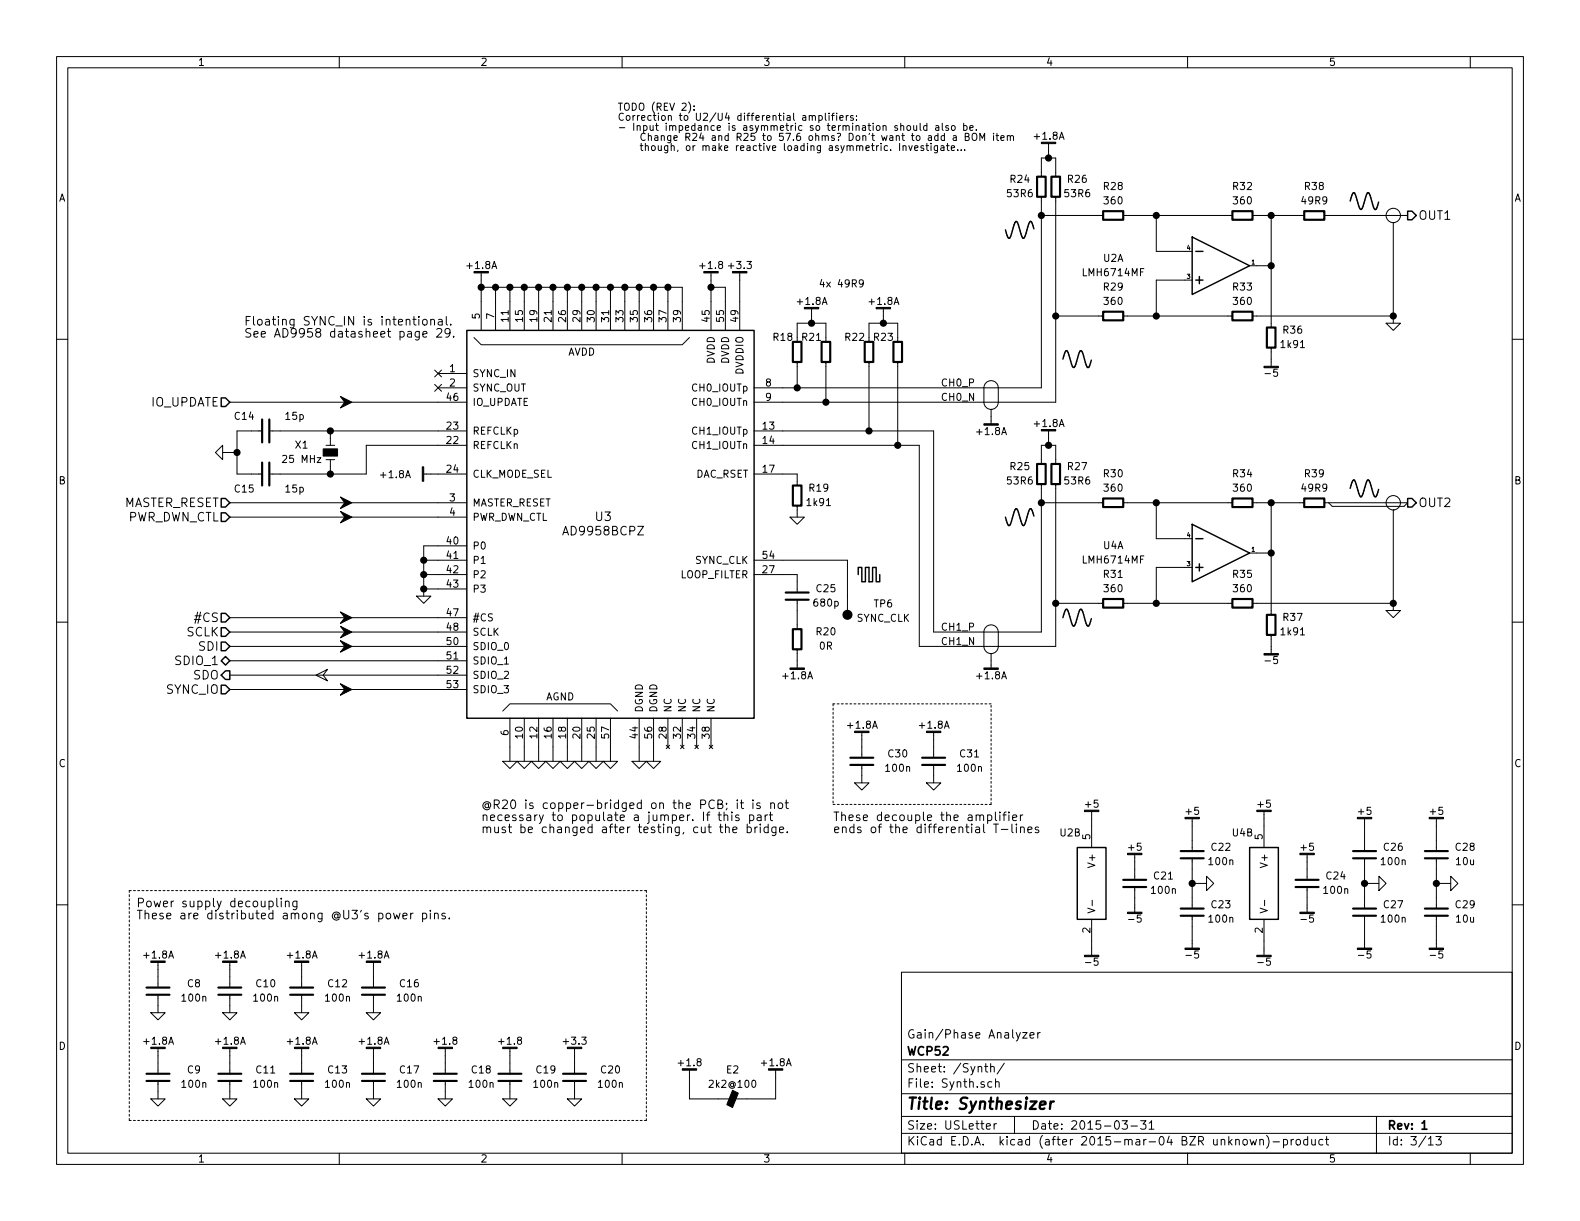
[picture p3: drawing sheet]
<svg xmlns="http://www.w3.org/2000/svg" width="279mm" height="216mm" viewBox="0 0 279 216" stroke-linecap="round" stroke-linejoin="round" font-family="sans-serif">
<g fill="none" stroke="#000" stroke-width=".18">
<path d="M10 10h259.4v195.9h-259.4zM12 12h255.4v191.9h-255.4zM60 10v2M110 10v2M121.8 18a1.51 1.51 0 0 1 0 2M122.7 19.4v.1M122.7 18.7v.1M160 10v2M210 10v2M260 10v2M143.1 20.5l.2-.1 .3 .1v.8M143.1 20.4v.9"/>
<path d="M143.6 20.6l.2-.2 .3 .1 .1 .8M144.8 20.5l.4-.1 .2 .3-.1 .5h-.5M144.8 20.4v1.3M145.9 20v1.1l.2 .2M146.6 20v.1M146.6 20.4v.9M147 20.4h.5M147.5 20l-.3 .2v1.1M148 20v.1M148 20.4v.9M148.5 20.9l.6-.2-.1-.2-.3-.1-.2 .2 .1 .6h.4M149.7 20.4v.9"/>
<path d="M150 20.4l-.3 .3M150.9 20.5l-.3-.1-.2 .2v.2l.5 .1v.3h-.5M151.5 21.2v.1M151.5 20.5v.1M159.1 25.3v1.3M159.3 22.3l.2-.1 .3 .1v.8M159.3 21.8v1.3M159.7 25.9l.2-.1h.3v.8M159.7 25.8v.8M160.4 22.3l.4-.1 .2 .3v.3l-.2 .3-.4-.2zM160.7 25.8l.3 .8 .3-.8M161.6 22.2v.8l.3 .1 .2-.2"/>
<path d="M161.7 26.2l.6-.1v-.3h-.4l-.2 .1 .1 .6h.5M162.1 22.2v.9M162.7 21.8v1.1l.2 .2M163.3 25.8h-.3l-.2 .1 .1 .2 .4 .1v.3h-.5M163.9 22.3l-.3-.1-.3 .3 .1 .5h.5M163.9 25.3v1.1l.3 .2M163.9 21.8v1.3M164.2 24.1h.5v.7M164.6 25.3v.2M164.6 25.8v.8M164.7 24.3l-.5 .1-.1 .1 .2 .3h.4M165.5 22.3h.5v.8"/>
<path d="M165.8 25.8l-.1 1.1-.4 .1M165.8 25.8h-.4l-.2 .2 .1 .5h.5M165.9 24.1l-.4-.1-.2 .2 .1 .6h.5M165.9 23.6v1.2M166 22.5l-.5 .1-.1 .2 .2 .3 .4-.1M166.4 25.8h.5v.8M166.6 21.8v1.1l.2 .2M166.9 26.1l-.5 .1-.1 .1 .2 .3 .4-.1M167 24.1l-.4-.1-.2 .2 .1 .6h.5M167 23.6v1.2M167.4 25.8h.4M167.5 25.3v1.1l.3 .2"/>
<path d="M167.7 22.3l-.3-.1-.2 .2 .1 .2 .4 .1v.3h-.5M168.2 26.2l.6-.1v-.3h-.4l-.2 .1 .1 .6h.5M168.3 22.3l.4-.1 .2 .3v.3l-.2 .3-.4-.2zM168.6 24.1h.5v.7M169.1 24.3l-.5 .1-.1 .1 .2 .3h.4M169.4 26.5v.1M170 26.5v.1M170.4 22.3l.4-.1 .2 .3-.1 .5h-.5M170.4 21.8v1.3M170.6 26.5v.1M170.7 24.2l.6-.1v-.4l-.6-.1v1.2h.5l.1-.1 .1-.3-.3-.2M171.5 22.6l.6-.1-.1-.2-.3-.1-.2 .2 .1 .6h.4"/>
<path d="M172.1 23.6h.5a.83 .83 0 0 1-.2 1.2 .44 .44 0 0 1-.5-.4l.1-.7zM172.6 22.9v.2M173.3 24.8v-1.2l.4 .9 .4-.9v1.2M175.7 23.6v.1M175.7 24v.8M176.1 24h.5M176.3 23.6v1l.3 .2M177 24.4l.6-.1-.1-.2-.3-.1-.2 .2v.6h.5M178.1 24.1l.2-.1 .3 .1 .1 .7M178.1 24v.8M178.7 24.2l.1-.2 .3 .1 .1 .7M184.1 34.8v33.8h-50.8"/>
<path d="M184.1 31.2v-3.3h2.6v3.3M184.1 38.1h11M185.4 25.4v2.5M186.7 34.8v36.3h-53.4M198.6 38.1h19.3M204.5 38.1v6.4h6.3M221.5 38.1h9.1M224.8 38.1v19.8M234.2 38.1h14.7M246.4 39.4h.1M246.4 39.4v17.8M10 60h2"/>
<path d="M74.1 56v.1M74.1 56.5v1M74.8 59.1l.7-.1-.1-.3-.4-.1-.2 .2 .1 .7h.5M74.8 56.6l.2-.1 .5 .1v.6l-.1 .2-.4 .1-.2-.2zM76.2 56.6l.1-.1a.36 .36 0 0 1 .5 .2v.8M76.2 56.5v1M77.2 58.2l.3-.1h.3l.3 .1v.3v.3l-.9 .8h.9M77.5 56.5h.6l.1 1M78.2 56.8l-.5 .1a.3 .3 0 0 0-.2 .3 .3 .3 0 0 0 .2 .3l.5-.1M78.9 56v1.3l.2 .2M79.6 58.8l-.3 .2h-.5l-.1-.2 .1-.6a.48 .48 0 0 1 .7 0 1 1 0 0 1-.4 1.4h-.3M79.7 57.3v.2"/>
<path d="M80.2 59.5v.1M83.8 59.7l1.3 1.3h35.5l1.3-1.3M85.1 48.3v10.1M85.1 50.8h35.5v7.6M87.6 50.8v7.6M90.2 50.8v7.6M92.7 50.8v7.6M95.2 50.8v7.6M97.8 50.8v7.6M100.3 50.8v7.6M102.9 50.8v7.6M105.4 50.8v7.6"/>
<path d="M107.9 50.8v7.6M110.5 50.8v7.6M113 50.8v7.6M115.6 50.8v7.6M118.1 50.8v7.6M125.7 48.3v10.1M125.7 50.8h2.6v7.6M130.8 48.3v10.1M143.5 54.6v2.6M152.7 50l-.3 .3h-.2l-.3-.3 .1-.5h.4l.3 .2a.84 .84 0 0 1-.4 1h-.3M156.2 54.6v2.6M186.7 55.9h8.4"/>
<path d="M198.6 55.9h19.3M210.8 49.5h-6.3v6.4M221 47h3.8M221.5 55.9h24.9M245.1 57.2h2.5l-1.2 1.2zM267.4 60h2M40.6 71.1h41.9M46.4 76.2h-4.5v7.6h4.5M47.6 76.2h34.9M57.7 78.7h1.5M58.4 76.2v2.5M76.9 65.4l1.2 1.2"/>
<path d="M76.9 68l1.2 1.2M77.5 66h5M77.5 68.6h5M78.1 65.4l-1.2 1.2M78.1 68l-1.2 1.2M82.5 78.7h-17.7v5.1h-17.2M133.3 78.7h29.3v35.6h24.1v-28.7M133.3 76.2h31.8v35.6h19v-26.2M141 60.5v-3.3h5v3.3M141 64v4.6M146 64v7.1M153.7 60.5v-3.3h5v3.3"/>
<path d="M153.7 64v12.2M158.7 64v14.7M174.2 67.8a1.28 1.28 0 0 1 1.4-.4 1.28 1.28 0 0 1 .9 1.2v2.5a1.27 1.27 0 0 1-1.2 1.3 1.27 1.27 0 0 1-1.3-1.3v-2.6zM175.3 72.4h.1M175.3 72.4v2.5M185.4 76.2v2.5M224.8 61.5v3.3M38.1 80l1.3-1.3v2.6zM39.4 80h2.5M40.6 88.9h41.9M40.6 91.4h41.9M57.7 81.3h1.5"/>
<path d="M58.4 81.3v2.5M74.9 99.1h7.6M74.9 83.8h7.6M82.5 96.5h-7.6v8.9M133.3 99.1h16.6v8.9M133.3 83.8h7.7v2.1M139.7 91.4h2.5l-1.2 1.3zM141 89.4v2M184.1 88.9h11M184.1 82v-3.3h2.6v3.3M198.6 88.9h19.3M204.5 88.9v6.4h6.3"/>
<path d="M221 97.8h3.8M221.5 88.9h9.1M224.8 88.9v19.8M234.2 88.9h14.7l-.6 .6h-12.7l-.7-.6M246.4 90.2h.1M246.4 90.2v17.8M10 110h2M40.6 114.3h41.9M40.6 116.8h41.9M40.6 119.4h41.9M40.6 109.2h41.9M40.6 111.8h41.9"/>
<path d="M55.9 119.4l2-1-.8 1 .8 1zM73.7 105.4h2.5l-1.3 1.3zM74.9 101.6h7.6M74.9 104.1h7.6M133.3 101.6h7.7v3.2M141 106v5.3M141 114.8v3.3M174.2 111a1.28 1.28 0 0 1 1.4-.4 1.28 1.28 0 0 1 .9 1.2v2.5a1.27 1.27 0 0 1-1.2 1.3 1.27 1.27 0 0 1-1.3-1.3v-2.6zM175.3 115.6h.1M175.3 115.6v2.5M186.7 106.7h8.4M198.6 106.7h19.3"/>
<path d="M210.8 100.3h-6.3v6.4M221.5 106.7h24.9M224.8 112.3v3.3M245.1 108h2.5l-1.2 1.2zM267.4 110h2M40.6 121.9h41.9M88.9 125.7l1.3-1.2h17.7l1.3 1.2M88.9 134.6h2.5l-1.2 1.3zM90.2 127v7.6M91.4 134.6h2.6l-1.3 1.3zM92.7 127v7.6M94 134.6h2.5l-1.3 1.3z"/>
<path d="M95.2 127v7.6M96.5 134.6h2.6l-1.3 1.3zM97.8 127v7.6M99.1 134.6h2.5l-1.3 1.3zM100.3 127v7.6M101.6 134.6h2.5l-1.2 1.3zM102.9 127v7.6M104.1 134.6h2.6l-1.3 1.3zM105.4 127v7.6M106.7 134.6h2.5l-1.3 1.3zM107.9 127v7.6M111.8 134.6h2.5l-1.3 1.3z"/>
<path d="M113 127v7.6M114.3 134.6h2.5l-1.2 1.3zM115.6 127v7.6M117.8 131.8l.6 .6M118.1 127v5.1M118.4 131.8l-.6 .6M120.3 131.8l.7 .6M120.6 127v5.1M121 131.8l-.7 .6M122.9 131.8l.6 .6M123.2 127v5.1M123.5 131.8l-.6 .6"/>
<path d="M125.4 131.8l.6 .6M125.7 127v5.1M126 131.8l-.6 .6M151.1 138.4h2.6l-1.3 1.3zM152.4 129.5v4.5M152.4 135.3v3.1M163.8 138.4h2.6l-1.3 1.3zM165.1 129.5v4.5M165.1 135.3v3.1M10 160h2M48.9 158.8v1.3l.3 .3M49.7 158.8v.2"/>
<path d="M49.7 159.3v1.1M50.5 159.5v-.1a.36 .36 0 0 1 .6 .2v.8M50.5 159.3v1.1M52.5 159.3v1.3l-.3 .3-.4-.1M52.5 159.4a.48 .48 0 0 0-.7 .1v.7a.48 .48 0 0 0 .7 .1M127.2 143.6v1.3l.4 .2M128 144.2h.1a.36 .36 0 0 1 .6 .1v.8M128 143.6v1.5M128.3 146.4l.1-.1a.36 .36 0 0 1 .6 .2v.7M128.3 145.7v1.5M128.5 142v.2M128.5 142.9l-.1 .3"/>
<path d="M129.4 143.6v.1M129.4 144.1v1M129.6 146.7l.7-.1v-.3l-.5-.1-.2 .3 .1 .7h.6M130.4 141.5v.1M130.4 142v1M130.7 144.2l-.4-.1-.2 .2v.2l.6 .2v.3h-.6M130.9 142h.6M131.1 141.5v1.3l.4 .2M132.1 146.3a.48 .48 0 0 1 .7 .1v.7a.48 .48 0 0 1-.7 .1M132.1 145.7v1.5M132.6 144.2a.48 .48 0 0 1 .6 0v.8a.48 .48 0 0 1-.6 0M132.6 144.1v1.5"/>
<path d="M133.1 141.5v.1M133.1 142v1M133.5 146.2v1M133.9 144.2h.6l.1 .9M133.9 146.2l-.2 .1-.2 .2M134.4 142h-.4l-.2 .2 .1 .2 .5 .1v.4h-.6M134.4 145.7v.2M134.4 146.2v1M134.6 144.4l-.5 .1a.3 .3 0 0 0-.2 .3 .3 .3 0 0 0 .2 .3l.5-.1M135.3 144.1v1M135.7 144.1l-.2 .1-.2 .2M135.8 146.3a.48 .48 0 0 0-.6 .1v.7a.48 .48 0 0 0 .6 .1"/>
<path d="M135.8 145.7v1.5M136 144.1h.6M136.2 143.6v1.3l.4 .2M136.3 142.1l.1-.1a.36 .36 0 0 1 .6 .2v.8M136.3 142v1M137.2 146.2v1.3l-.3 .3-.3-.1M137.2 146.3a.48 .48 0 0 0-.6 .1v.7a.48 .48 0 0 0 .6 .1M137.7 142.1l.2-.1 .4 .1 .1 .6-.1 .2-.4 .1-.2-.2zM137.8 146.7l.8-.1-.1-.3-.4-.1-.3 .3 .1 .7h.6M138.8 142h.6M139 141.5v1.3l.4 .2M139.2 147.1v.1"/>
<path d="M174.7 144.2a.48 .48 0 0 1 .6 0v.8a.48 .48 0 0 1-.6 0M175.7 145.7h.9M176 143.6v1.3l.3 .2M176.1 145.7v1.5M176.8 143.6v.1M176.8 144.1v1M177.1 146.7h1.1M177.3 144.1h.6M177.9 143.6l-.3 .1-.1 .1v1.3M178.4 143.6v.1M178.4 144.1v1M178.9 145.7v1.3l.3 .2"/>
<path d="M179.1 144.6l.7-.2-.1-.2-.4-.1-.2 .2v.7h.6M179.7 145.7v.2M179.7 146.2v1M180.4 144.1v1M180.5 146.4v-.1a.36 .36 0 0 1 .6 .2v.7M180.5 146.2v1M180.9 144.1l-.3 .1-.2 .2M181.8 146.7l.7-.1-.1-.3-.4-.1-.2 .3v.7h.6M183.6 146.3l-.3-.1-.2 .3v.2l.5 .1v.4h-.5M193 143.5v6.4M193.1 159.2v.9M200.7 151.1v4.5"/>
<path d="M200.7 156.8v4.5M210.8 144.8v5.7M210.8 151.8v8.9M210.8 156.2h2.6M213.4 154.9l1.2 1.3-1.2 1.3zM223.5 143.5v6.4M223.6 159.2v.9M231.1 151.1v4.5M231.1 156.8v4.5M241.3 156.2h2.5M241.3 144.8v5.7M241.3 151.8v8.9"/>
<path d="M243.8 154.9l1.3 1.3-1.3 1.3zM254 156.2h2.5M254 144.8v5.7M254 151.8v8.9M256.5 154.9l1.3 1.3-1.3 1.3zM267.4 160h2M26.7 179.1h2.5l-1.3 1.2zM27.9 170.2v4.4M27.9 175.9v3.2M39.4 179.1h2.5l-1.3 1.2zM40.6 170.2v4.4M40.6 175.9v3.2"/>
<path d="M52.1 179.1h2.5l-1.3 1.2zM53.3 170.2v4.4M53.3 175.9v3.2M64.8 179.1h2.5l-1.3 1.2zM66 170.2v4.4M66 175.9v3.2M69.6 161.5l.3 1 .3-.7 .3 .7 .2-1M71.2 162l.8-.2-.1-.3h-.4l-.3 .2 .1 .7h.6M72.6 161.5v1M73.1 161.5h-.3l-.2 .3M74.7 161.5a.48 .48 0 0 1 .7 .1v.7a.48 .48 0 0 1-.7 .1M74.7 161.5v1.5"/>
<path d="M76.1 161v.1M76.1 161.5v1M76.8 161.6l.1-.1a.36 .36 0 0 1 .6 .2v.8M76.8 161.5v1M78.7 161.5h-.3l-.3 .2 .1 .2 .5 .2v.3h-.6M79.5 162.3v.2M159.4 171.9h108v32h-108zM192.4 160.6l1.2 .4-1.2 .4M193 162.6v6.3M210.8 161.9v5.7M222.8 160.6l1.3 .4-1.3 .4M223.5 162.6v6.3"/>
<path d="M241.3 161.9v5.7M254 161.9v5.7M26.7 194.3h2.5l-1.3 1.3zM27.9 185.4v4.5M27.9 191.1v3.2M39.4 194.3h2.5l-1.3 1.3zM40.6 185.4v4.5M40.6 191.1v3.2M52.1 194.3h2.5l-1.3 1.3zM53.3 185.4v4.5M53.3 191.1v3.2M64.8 194.3h2.5l-1.3 1.3z"/>
<path d="M66 185.4v4.5M66 191.1v3.2M77.5 194.3h2.5l-1.3 1.3zM78.7 185.4v4.5M78.7 191.1v3.2M88.9 194.3h2.5l-1.2 1.3zM90.2 185.4v4.5M90.2 191.1v3.2M100.3 194.3h2.6l-1.3 1.3zM101.6 185.4v4.5M101.6 191.1v3.2M121.9 189.2v5.1h15.3v-5.1"/>
<path d="M159.4 197.4h108M159.4 193.4h108M159.4 187.4h108M174.1 188.6h.6M174.3 188.1v1.3l.4 .2M174.4 199.2l.7-.2v-.2l-.4-.1-.3 .2 .1 .7h.6M175.2 188.7l.2-.1h.4v1M175.2 188.1v1.5M175.4 191.3h-.4l-.3 .2 .1 .6 .2 .2 .4-.1M175.8 198.7v1M176 191.4l.3-.1h.3l.1 1M176 190.8v1.5"/>
<path d="M176.2 198.7l-.4 .3M177.6 188l-1.3 1.9M179.4 197.4v3M180.8 182.6h.8l-.8 1h.8M182.1 183.1l.8-.2-.1-.2-.4-.1-.3 .2 .1 .7h.6M183.5 182.6v1M183.9 182.6l-.4 .3M198.4 198.2h1l-.5 .6 .4 .1v.6l-.2 .2-.7-.2M200 199.1h1.1M201.7 198.2h.9l-.5 .6 .5 .1v.6l-.2 .2-.7-.2M203.2 198.6l.4-.4v1.5M203.2 199.7h.9"/>
<path d="M243.4 197.4v6.5M60 203.9v2M110 203.9v2M159.4 200.4h108M160 203.9v2M210 203.9v2M219.9 201.6l.2-.1 .4 .1 .1 .6-.2 .2-.3 .1-.2-.2zM221.1 201.5l.3 1 .2-.7 .3 .7 .3-1M222.8 201.6l.2-.1h.4v1M222.8 201.5v1M224 200.8a1.71 1.71 0 0 1 0 2.2M225.1 201.9h1.2"/>
<path d="M227 201.5h.4l.3 .3-.1 .6h-.6M227 201.5v1.5M228.3 201.5v1M228.8 201.5l-.5 .3M229.3 201.6l.2-.1 .4 .1 .1 .6-.2 .2-.3 .1-.2-.2zM231.2 201.5h-.4l-.3 .3 .1 .5 .2 .2 .4-.1M231.2 201v1.5M232 201.5v.9l.4 .1 .2-.2M232.6 201.5v1M233.9 201.5h-.4l-.3 .3 .1 .5 .2 .2 .4-.1M234.4 201.5h.5M234.6 201v1.3l.3 .2"/>
<path d="M252.6 202.5h.8M253.9 201h1l-.5 .5 .4 .2v.6l-.2 .2-.7-.2M260 203.9v2"/>
<circle cx="246.4" cy="38.1" r="1.27"/>
<circle cx="246.4" cy="88.9" r="1.27"/>
</g>
<path d="M251.5 199.7h.8" fill="none" stroke="#000" stroke-width=".3"/>
<path d="M183.9 195.4l1-.2-.1-.4h-.5l-.4 .2v1l.2 .1 .6-.1M185.8 194.8l-.2 1.3M186.4 194.8a.54 .54 0 0 0-.6 .3" fill="none" stroke="#000" stroke-width=".41"/>
<g fill="none" stroke="#000" stroke-width=".25">
<path d="M238.8 35.6l.4-1.4 .3-.1 .2 .3a7.3 7.3 0 0 0 .9 2.6h.1a7.3 7.3 0 0 0 1-2.6l.3-.3a3.6 3.6 0 0 1 .7 2l.5 1a1.68 1.68 0 0 0 .6-1.4M248.9 37.3h.8l.7 .8-.7 .8h-.8zM82.5 58.4h50.8v68.6h-50.8zM182.8 40.5a1.68 1.68 0 0 0-.6-1.4 3.6 3.6 0 0 0-.7 2.1l-.5 .9-.3-.3a7.3 7.3 0 0 0-.9-2.6l-.3 .2-.9 2.7-.3-.1-.5-1.4M210.8 41.9l10.2 5.1-10.2 5.1zM211.5 49.5h1.2M211.5 44.5h1.2M212.1 48.9v1.3M39.1 70.4h.8l.7 .7-.7 .8h-.8zM188 63.5l.4-1.4h.3l.2 .2a7.3 7.3 0 0 0 .9 2.7h.1a7.3 7.3 0 0 0 1-2.7l.3-.3a3.6 3.6 0 0 1 .7 2.1l.5 .9a1.68 1.68 0 0 0 .6-1.3M39.1 88.1h.8l.7 .8-.7 .8h-.8zM39.1 90.7h.8l.7 .7-.7 .8h-.8z"/>
<path d="M182.8 91.3a1.68 1.68 0 0 0-.6-1.4 3.6 3.6 0 0 0-.7 2.1l-.5 .9-.3-.3a7.3 7.3 0 0 0-.9-2.6h-.2a7.3 7.3 0 0 0-.9 2.6l-.1 .3-.3-.1-.5-1.4M210.8 92.7l10.2 5.1-10.2 5.1zM211.5 95.3h1.2M212.1 99.7v1.3M238.8 86.4l.4-1.4 .3-.1 .2 .3a7.3 7.3 0 0 0 .9 2.6h.1a7.3 7.3 0 0 0 1-2.6l.3-.3a3.6 3.6 0 0 1 .7 2l.5 1a1.68 1.68 0 0 0 .6-1.4M248.9 88.1h.8l.7 .8-.7 .8h-.8zM39.1 108.5h.8l.7 .7-.7 .8h-.8zM39.1 111h.8l.7 .8-.7 .7h-.8zM39.1 113.5h.8l.7 .8-.7 .8h-.8zM39.9 116.1l.7 .7-.7 .8-.8-.8zM39.9 118.6h.7v1.5h-.7l-.8-.7zM151.8 101.6v-1.3h.6v2.6h.6v-2.6h.7v2.6h.6v-2.6h.6v2.6h.7v-1.3"/>
<path d="M188 109.2l.4-1.4h.3l.2 .3a7.3 7.3 0 0 0 .9 2.6h.1a7.3 7.3 0 0 0 1-2.6l.3-.4a3.6 3.6 0 0 1 .7 2.1l.5 .9a1.68 1.68 0 0 0 .6-1.3M211.5 100.3h1.2M39.1 121.2h.8l.7 .7-.7 .8h-.8zM190.5 149.9h5.1v12.7h-5.1zM221 149.9h5.1v12.7h-5.1z"/>
</g>
<g fill="#000" stroke="#000" stroke-width=".18">
<path d="M184.1 25.1h2.6v.3h-2.6zM83.8 48h2.6v.3h-2.6zM124.5 48h2.5v.3h-2.5zM129.5 48h2.6v.3h-2.6zM142.2 54.4h2.6v.2h-2.6zM154.9 54.4h2.6v.2h-2.6zM57.1 79.4h2.6v1.2h-2.6zM60.2 70.1l2 1-2 1 .8-1zM174 74.9h2.5v.3h-2.5zM184.1 75.9h2.6v.3h-2.6zM60.2 87.9l2 1-2 1 .8-1zM60.2 90.4l2 1-2 1.1 .8-1.1z"/>
<path d="M74.7 82.6h.2v2.5h-.2zM60.2 108.2l2 1-2 1 .8-1zM60.2 110.7l2 1.1-2 1 .8-1zM60.2 113.3l2 1-2 1 .8-1zM139.7 118.1h2.5v.3h-2.5zM174 118.1h2.5v.3h-2.5zM60.2 120.9l2 1-2 1 .8-1zM151.1 129.3h2.6v.2h-2.6zM163.8 129.3h2.6v.2h-2.6zM191.8 143.3h2.5v.2h-2.5zM199.4 150.9h2.5v.2h-2.5zM209.5 144.5h2.6v.3h-2.6z"/>
<path d="M222.2 143.3h2.6v.2h-2.6zM229.9 150.9h2.5v.2h-2.5zM240 144.5h2.6v.3h-2.6zM252.7 144.5h2.6v.3h-2.6zM26.7 169.9h2.5v.3h-2.5zM39.4 169.9h2.5v.3h-2.5zM52.1 169.9h2.5v.3h-2.5zM64.8 169.9h2.5v.3h-2.5zM26.7 185.2h2.5v.2h-2.5zM39.4 185.2h2.5v.2h-2.5zM52.1 185.2h2.5v.2h-2.5zM64.8 185.2h2.5v.2h-2.5z"/>
<path d="M77.5 185.2h2.5v.2h-2.5zM88.9 185.2h2.5v.2h-2.5zM100.3 185.2h2.6v.2h-2.6zM120.6 189h2.6v.2h-2.6zM129.5 192.8l1.1 .5-1.1 2.5-1-.5zM135.9 189h2.5v.2h-2.5z"/>
</g>
<g fill="none" stroke="#000" stroke-width=".38">
<path d="M183.4 31.2h1.5v3.6h-1.5zM185.9 31.2h1.6v3.6h-1.6zM195.1 37.3h3.5v1.6h-3.5zM217.9 37.3h3.6v1.6h-3.6zM230.6 37.3h3.6v1.6h-3.6zM195.1 55.1h3.5v1.5h-3.5zM217.9 55.1h3.6v1.5h-3.6zM224 57.9h1.6v3.6h-1.6zM46.4 74.2v4M47.6 74.2v4M140.2 60.5h1.5v3.5h-1.5zM145.3 60.5h1.5v3.5h-1.5z"/>
<path d="M152.9 60.5h1.5v3.5h-1.5zM158 60.5h1.5v3.5h-1.5zM46.4 81.8v4.1M47.6 81.8v4.1M140.2 85.9h1.5v3.5h-1.5zM183.4 82h1.5v3.6h-1.5zM185.9 82h1.6v3.6h-1.6zM195.1 88.1h3.5v1.6h-3.5zM217.9 88.1h3.6v1.6h-3.6zM230.6 88.1h3.6v1.6h-3.6zM138.9 106h4.1M138.9 104.8h4.1"/>
<path d="M140.2 111.3h1.5v3.5h-1.5zM195.1 105.9h3.5v1.5h-3.5zM217.9 105.9h3.6v1.5h-3.6zM224 108.7h1.6v3.6h-1.6zM150.4 135.3h4M150.4 134h4M163.1 135.3h4M163.1 134h4M198.6 156.8h4.1M198.6 155.6h4.1M208.8 151.8h4.1M208.8 150.5h4.1"/>
<path d="M229.1 156.8h4.1M229.1 155.6h4.1M239.3 151.8h4M239.3 150.5h4M252 151.8h4M252 150.5h4M25.9 175.9h4.1M25.9 174.6h4.1M38.6 175.9h4.1M38.6 174.6h4.1M51.3 175.9h4.1M51.3 174.6h4.1"/>
<path d="M64 175.9h4.1M64 174.6h4.1M208.8 161.9h4.1M208.8 160.7h4.1M239.3 161.9h4M239.3 160.7h4M252 161.9h4M252 160.7h4M25.9 191.1h4.1M25.9 189.9h4.1M38.6 191.1h4.1M38.6 189.9h4.1"/>
<path d="M51.3 191.1h4.1M51.3 189.9h4.1M64 191.1h4.1M64 189.9h4.1M76.7 191.1h4.1M76.7 189.9h4.1M88.1 191.1h4.1M88.1 189.9h4.1M99.6 191.1h4M99.6 189.9h4"/>
</g>
<g fill="#000" stroke="#000" stroke-width=".25">
<circle cx="184.2" cy="38.1" r=".51"/>
<circle cx="185.4" cy="27.9" r=".51"/>
<circle cx="204.5" cy="38.1" r=".51"/>
<circle cx="224.8" cy="38.1" r=".51"/>
<circle cx="85.1" cy="50.8" r=".51"/>
<circle cx="87.6" cy="50.8" r=".51"/>
<circle cx="90.2" cy="50.8" r=".51"/>
<circle cx="92.7" cy="50.8" r=".51"/>
<circle cx="95.3" cy="50.8" r=".51"/>
<circle cx="97.8" cy="50.8" r=".51"/>
<circle cx="100.3" cy="50.8" r=".51"/>
<circle cx="102.9" cy="50.8" r=".51"/>
<circle cx="105.4" cy="50.8" r=".51"/>
<circle cx="108" cy="50.8" r=".51"/>
<circle cx="110.5" cy="50.8" r=".51"/>
<circle cx="113" cy="50.8" r=".51"/>
<circle cx="115.6" cy="50.8" r=".51"/>
<circle cx="118.1" cy="50.8" r=".51"/>
<circle cx="125.7" cy="50.8" r=".51"/>
<circle cx="143.5" cy="57.2" r=".51"/>
<circle cx="156.2" cy="57.2" r=".51"/>
<circle cx="186.7" cy="55.9" r=".51"/>
<circle cx="204.5" cy="55.9" r=".51"/>
<circle cx="224.8" cy="47" r=".51"/>
<circle cx="246.4" cy="55.9" r=".51"/>
<circle cx="58.4" cy="76.2" r=".51"/>
<circle cx="141" cy="68.6" r=".51"/>
<circle cx="146.1" cy="71.1" r=".51"/>
<circle cx="153.7" cy="76.2" r=".51"/>
<circle cx="158.8" cy="78.7" r=".51"/>
<circle cx="185.4" cy="78.7" r=".51"/>
<circle cx="41.9" cy="80" r=".51"/>
<circle cx="58.4" cy="83.8" r=".51"/>
<circle cx="74.9" cy="99.1" r=".51"/>
<circle cx="184.2" cy="88.9" r=".51"/>
<circle cx="204.5" cy="88.9" r=".51"/>
<circle cx="224.8" cy="88.9" r=".51"/>
<circle cx="224.8" cy="97.8" r=".51"/>
<circle cx="74.9" cy="101.6" r=".51"/>
<circle cx="74.9" cy="104.1" r=".51"/>
<circle cx="149.9" cy="108.7" r=".76"/>
<circle cx="186.7" cy="106.7" r=".51"/>
<circle cx="204.5" cy="106.7" r=".51"/>
<circle cx="246.4" cy="106.7" r=".51"/>
<circle cx="210.8" cy="156.2" r=".51"/>
<circle cx="241.3" cy="156.2" r=".51"/>
<circle cx="254" cy="156.2" r=".51"/>
</g>
<path d="M147.3 124.5v17.7M175.3 124.5h-28M22.9 157.5h91.4M114.3 157.5v40.6M147.3 142.2h28M175.3 142.2v-17.7M22.9 198.1v-40.6M114.3 198.1h-91.4" fill="none" stroke="#000" stroke-width=".18" stroke-dasharray=".3 .4"/>
<text font-size="2.8" x="160.4" y="196.2">Title: Synthesizer</text>
<g font-size="2.1">
<text x="250.9" y="38.9">OUT1</text>
<text x="43.2" y="57.6">Floating SYNC_IN is intentional.</text>
<text x="43.2" y="59.7">See AD9958 datasheet page 29.</text>
<text x="26.6" y="71.9">IO_UPDATE</text>
<text x="21.5" y="89.7">MASTER_RESET</text>
<text x="250.9" y="89.7">OUT2</text>
<text x="22.2" y="92.2">PWR_DWN_CTL</text>
<text x="99.9" y="94.7">AD9958BCPZ</text>
<text x="105.3" y="92.1">U3</text>
<text x="32.9" y="112.5">SCLK</text>
<text x="34.6" y="110">#CS</text>
<text x="31.2" y="117.6">SDIO_1</text>
<text x="35.2" y="115.1">SDI</text>
<text x="29.4" y="122.7">SYNC_IO</text>
<text x="34.1" y="120.1">SDO</text>
<text x="85.1" y="143.1">@R20 is copper-bridged on the PCB; it is not</text>
<text x="85.1" y="145.2">necessary to populate a jumper. If this part</text>
<text x="85.1" y="147.3">must be changed after testing, cut the bridge.</text>
<text x="147.3" y="145.2">These decouple the amplifier</text>
<text x="147.3" y="147.3">ends of the differential T-lines</text>
<text x="24.1" y="160.4">Power supply decoupling</text>
<text x="24.1" y="162.6">These are distributed among @U3's power pins.</text>
<text x="160.4" y="183.6">Gain/Phase Analyzer</text>
<text x="160.4" y="189.6">Sheet: /Synth/</text>
<text x="160.4" y="186.6">WCP52</text>
<text x="160.4" y="192.3">File: Synth.sch</text>
<text x="160.4" y="202.5">KiCad E.D.A. kicad (after 2015-mar-04 BZR unknown)-product</text>
<text x="160.4" y="199.7">Size: USLetter</text>
<text x="182.4" y="199.7">Date: 2015-03-31</text>
<text x="245.4" y="199.7">Rev: 1</text>
<text x="245.4" y="202.5">Id: 3/13</text>
</g>
<g font-size="1.8">
<text x="35" y="11.6">1</text>
<text x="85" y="11.6">2</text>
<text x="135" y="11.6">3</text>
<text x="185" y="11.6">4</text>
<text x="235" y="11.6">5</text>
<text x="109.2" y="19.6">TODO (REV 2):</text>
<text x="109.2" y="21.3">Correction to U2/U4 differential amplifiers:</text>
<text x="109.2" y="23.1">- Input impedance is asymmetric so termination should also be.</text>
<text x="111.2" y="24.9">Change R24 and R25 to 57.6 ohms? Don't want to add a BOM item</text>
<text x="111.2" y="26.7">though, or make reactive loading asymmetric. Investigate...</text>
<text x="183" y="24.7">+1.8A</text>
<text x="10.4" y="35.6">A</text>
<text x="178.2" y="34.8">53R6</text>
<text x="178.7" y="32.3">R24</text>
<text x="188.4" y="34.8">53R6</text>
<text x="188.9" y="32.3">R26</text>
<text x="195.2" y="33.6">R28</text>
<text x="218.1" y="33.6">R32</text>
<text x="230.8" y="33.6">R38</text>
<text x="267.8" y="35.6">A</text>
<text x="195.4" y="36.1">360</text>
<text x="218.2" y="36.1">360</text>
<text x="230.3" y="36.1">49R9</text>
<text x="82.7" y="47.5">+1.8A</text>
<text x="124" y="47.5">+1.8</text>
<text x="129.1" y="47.5">+3.3</text>
<text x="195.1" y="46.3">U2A</text>
<text x="141.1" y="53.9">+1.8A</text>
<text x="144.8" y="50.8">4x 49R9</text>
<text x="153.8" y="53.9">+1.8A</text>
<text x="191.7" y="48.8">LMH6714MF</text>
<text x="195.2" y="51.4">R29</text>
<text x="195.4" y="53.9">360</text>
<text x="218.1" y="51.4">R33</text>
<text x="218.2" y="53.9">360</text>
<text x="84.8" y="56.4" transform="rotate(-90 84.8 56.4)">5</text>
<text x="87.4" y="56.4" transform="rotate(-90 87.4 56.4)">7</text>
<text x="89.9" y="56.8" transform="rotate(-90 89.9 56.8)">11</text>
<text x="92.5" y="56.8" transform="rotate(-90 92.5 56.8)">15</text>
<text x="95" y="56.8" transform="rotate(-90 95 56.8)">19</text>
<text x="97.5" y="56.8" transform="rotate(-90 97.5 56.8)">21</text>
<text x="100.1" y="56.8" transform="rotate(-90 100.1 56.8)">26</text>
<text x="102.6" y="56.8" transform="rotate(-90 102.6 56.8)">29</text>
<text x="105.2" y="56.8" transform="rotate(-90 105.2 56.8)">30</text>
<text x="107.7" y="56.8" transform="rotate(-90 107.7 56.8)">31</text>
<text x="110.2" y="56.8" transform="rotate(-90 110.2 56.8)">33</text>
<text x="112.8" y="56.8" transform="rotate(-90 112.8 56.8)">35</text>
<text x="115.3" y="56.8" transform="rotate(-90 115.3 56.8)">36</text>
<text x="117.9" y="56.8" transform="rotate(-90 117.9 56.8)">37</text>
<text x="120.4" y="56.8" transform="rotate(-90 120.4 56.8)">39</text>
<text x="125.5" y="56.8" transform="rotate(-90 125.5 56.8)">45</text>
<text x="128" y="56.8" transform="rotate(-90 128 56.8)">55</text>
<text x="130.6" y="56.8" transform="rotate(-90 130.6 56.8)">49</text>
<text x="227" y="59">R36</text>
<text x="79.5" y="65.8">1</text>
<text x="100.4" y="62.9">AVDD</text>
<text x="126.4" y="64.4" transform="rotate(-90 126.4 64.4)">DVDD</text>
<text x="128.9" y="64.4" transform="rotate(-90 128.9 64.4)">DVDD</text>
<text x="136.8" y="60.2">R18</text>
<text x="141.9" y="60.2">R21</text>
<text x="149.5" y="60.2">R22</text>
<text x="154.6" y="60.2">R23</text>
<text x="226.6" y="61.5">1k91</text>
<text x="79" y="70.9">46</text>
<text x="79.5" y="68.3">2</text>
<text x="83.6" y="66.7">SYNC_IN</text>
<text x="83.6" y="69.2">SYNC_OUT</text>
<text x="83.6" y="71.8">IO_UPDATE</text>
<text x="122.5" y="69.2">CH0_IOUTp</text>
<text x="122.5" y="71.8">CH0_IOUTn</text>
<text x="131.4" y="66.3" transform="rotate(-90 131.4 66.3)">DVDDIO</text>
<text x="135.4" y="68.3">8</text>
<text x="135.4" y="70.9">9</text>
<text x="166.4" y="68.3">CH0_P</text>
<text x="166.4" y="70.9">CH0_N</text>
<text x="224" y="66.6">-5</text>
<text x="41.6" y="74.2">C14</text>
<text x="50.5" y="74.2">15p</text>
<text x="79" y="75.9">23</text>
<text x="83.6" y="76.8">REFCLKp</text>
<text x="122.5" y="76.8">CH1_IOUTp</text>
<text x="134.9" y="75.9">13</text>
<text x="172.8" y="76.9">+1.8A</text>
<text x="183" y="75.5">+1.8A</text>
<text x="50.3" y="81.8">25 MHz</text>
<text x="52.3" y="79.3">X1</text>
<text x="79" y="78.5">22</text>
<text x="79" y="83.6">24</text>
<text x="83.6" y="79.4">REFCLKn</text>
<text x="122.5" y="79.4">CH1_IOUTn</text>
<text x="134.9" y="78.5">14</text>
<text x="134.9" y="83.6">17</text>
<text x="178.7" y="83.1">R25</text>
<text x="188.9" y="83.1">R27</text>
<text x="10.4" y="85.6">B</text>
<text x="41.6" y="87.1">C15</text>
<text x="50.5" y="87.1">15p</text>
<text x="67.4" y="84.5">+1.8A</text>
<text x="79.5" y="88.6">3</text>
<text x="83.6" y="89.5">MASTER_RESET</text>
<text x="83.6" y="84.5">CLK_MODE_SEL</text>
<text x="122.8" y="84.5">DAC_RSET</text>
<text x="142.8" y="89.5">1k91</text>
<text x="143.2" y="86.9">R19</text>
<text x="178.2" y="85.6">53R6</text>
<text x="188.4" y="85.6">53R6</text>
<text x="195.2" y="84.4">R30</text>
<text x="195.4" y="86.9">360</text>
<text x="218.1" y="84.4">R34</text>
<text x="218.2" y="86.9">360</text>
<text x="230.3" y="86.9">49R9</text>
<text x="230.8" y="84.4">R39</text>
<text x="267.8" y="85.6">B</text>
<text x="79.5" y="91.2">4</text>
<text x="83.6" y="92.1">PWR_DWN_CTL</text>
<text x="79" y="96.3">40</text>
<text x="79" y="98.8">41</text>
<text x="79" y="101.3">42</text>
<text x="83.6" y="97.2">P0</text>
<text x="83.6" y="99.7">P1</text>
<text x="122.8" y="99.7">SYNC_CLK</text>
<text x="134.9" y="98.8">54</text>
<text x="134.9" y="101.3">27</text>
<text x="191.7" y="99.6">LMH6714MF</text>
<text x="195.1" y="97.1">U4A</text>
<text x="79" y="103.9">43</text>
<text x="83.6" y="102.2">P2</text>
<text x="83.6" y="104.8">P3</text>
<text x="120.1" y="102.2">LOOP_FILTER</text>
<text x="144" y="107.2">680p</text>
<text x="144.4" y="104.7">C25</text>
<text x="154.6" y="107.4">TP6</text>
<text x="195.2" y="102.2">R31</text>
<text x="195.4" y="104.7">360</text>
<text x="218.1" y="102.2">R35</text>
<text x="218.2" y="104.7">360</text>
<text x="79" y="109">47</text>
<text x="79" y="111.5">48</text>
<text x="83.6" y="109.9">#CS</text>
<text x="83.6" y="112.4">SCLK</text>
<text x="144.4" y="112.3">R20</text>
<text x="151.4" y="109.9">SYNC_CLK</text>
<text x="166.4" y="111.5">CH1_P</text>
<text x="226.6" y="112.3">1k91</text>
<text x="227" y="109.8">R37</text>
<text x="79" y="114">50</text>
<text x="79" y="116.6">51</text>
<text x="79" y="119.1">52</text>
<text x="83.6" y="114.9">SDIO_0</text>
<text x="83.6" y="117.5">SDIO_1</text>
<text x="144.9" y="114.9">0R</text>
<text x="166.4" y="114">CH1_N</text>
<text x="224" y="117.4">-5</text>
<text x="79" y="121.7">53</text>
<text x="83.6" y="120">SDIO_2</text>
<text x="83.6" y="122.6">SDIO_3</text>
<text x="96.5" y="123.8">AGND</text>
<text x="113.7" y="126" transform="rotate(-90 113.7 126)">DGND</text>
<text x="116.2" y="126" transform="rotate(-90 116.2 126)">DGND</text>
<text x="118.7" y="126" transform="rotate(-90 118.7 126)">NC</text>
<text x="121.3" y="126" transform="rotate(-90 121.3 126)">NC</text>
<text x="123.8" y="126" transform="rotate(-90 123.8 126)">NC</text>
<text x="126.4" y="126" transform="rotate(-90 126.4 126)">NC</text>
<text x="138.6" y="120.1">+1.8A</text>
<text x="172.8" y="120.1">+1.8A</text>
<text x="89.9" y="130" transform="rotate(-90 89.9 130)">6</text>
<text x="92.5" y="130.5" transform="rotate(-90 92.5 130.5)">10</text>
<text x="95" y="130.5" transform="rotate(-90 95 130.5)">12</text>
<text x="97.5" y="130.5" transform="rotate(-90 97.5 130.5)">16</text>
<text x="100.1" y="130.5" transform="rotate(-90 100.1 130.5)">18</text>
<text x="102.6" y="130.5" transform="rotate(-90 102.6 130.5)">20</text>
<text x="105.2" y="130.5" transform="rotate(-90 105.2 130.5)">25</text>
<text x="107.7" y="130.5" transform="rotate(-90 107.7 130.5)">57</text>
<text x="112.8" y="130.5" transform="rotate(-90 112.8 130.5)">44</text>
<text x="115.3" y="130.5" transform="rotate(-90 115.3 130.5)">56</text>
<text x="117.9" y="130.5" transform="rotate(-90 117.9 130.5)">28</text>
<text x="120.4" y="130.5" transform="rotate(-90 120.4 130.5)">32</text>
<text x="122.9" y="130.5" transform="rotate(-90 122.9 130.5)">34</text>
<text x="125.5" y="130.5" transform="rotate(-90 125.5 130.5)">38</text>
<text x="150" y="128.8">+1.8A</text>
<text x="162.7" y="128.8">+1.8A</text>
<text x="10.4" y="135.6">C</text>
<text x="156.7" y="136.4">100n</text>
<text x="157.1" y="133.9">C30</text>
<text x="169.4" y="136.4">100n</text>
<text x="169.8" y="133.9">C31</text>
<text x="267.8" y="135.6">C</text>
<text x="192" y="142.8">+5</text>
<text x="222.5" y="142.8">+5</text>
<text x="187.5" y="147.9">U2B</text>
<text x="192.8" y="148.4" transform="rotate(-90 192.8 148.4)">5</text>
<text x="209.8" y="144.1">+5</text>
<text x="218" y="147.9">U4B</text>
<text x="223.3" y="148.4" transform="rotate(-90 223.3 148.4)">5</text>
<text x="240.3" y="144.1">+5</text>
<text x="253" y="144.1">+5</text>
<text x="193.7" y="153.1" transform="rotate(-90 193.7 153.1)">V+</text>
<text x="199.7" y="150.4">+5</text>
<text x="204.1" y="155.5">C21</text>
<text x="213.9" y="153">100n</text>
<text x="214.3" y="150.4">C22</text>
<text x="224.2" y="153.1" transform="rotate(-90 224.2 153.1)">V+</text>
<text x="230.1" y="150.4">+5</text>
<text x="234.6" y="155.5">C24</text>
<text x="244.4" y="153">100n</text>
<text x="244.8" y="150.4">C26</text>
<text x="257.5" y="150.4">C28</text>
<text x="257.6" y="153">10u</text>
<text x="203.7" y="158">100n</text>
<text x="214.3" y="160.6">C23</text>
<text x="234.2" y="158">100n</text>
<text x="244.8" y="160.6">C27</text>
<text x="257.5" y="160.6">C29</text>
<text x="192.8" y="164.9" transform="rotate(-90 192.8 164.9)">2</text>
<text x="199.9" y="163.1">-5</text>
<text x="213.9" y="163.1">100n</text>
<text x="223.3" y="164.9" transform="rotate(-90 223.3 164.9)">2</text>
<text x="230.4" y="163.1">-5</text>
<text x="244.4" y="163.1">100n</text>
<text x="257.6" y="163.1">10u</text>
<text x="25.6" y="169.5">+1.8A</text>
<text x="38.3" y="169.5">+1.8A</text>
<text x="51" y="169.5">+1.8A</text>
<text x="63.7" y="169.5">+1.8A</text>
<text x="192.3" y="170.7">-5</text>
<text x="210" y="169.5">-5</text>
<text x="222.7" y="170.7">-5</text>
<text x="240.5" y="169.5">-5</text>
<text x="253.2" y="169.5">-5</text>
<text x="32.3" y="177.1">100n</text>
<text x="33.2" y="174.5">C8</text>
<text x="45" y="177.1">100n</text>
<text x="45.4" y="174.5">C10</text>
<text x="57.7" y="177.1">100n</text>
<text x="58.1" y="174.5">C12</text>
<text x="70.4" y="177.1">100n</text>
<text x="70.8" y="174.5">C16</text>
<text x="10.4" y="185.6">D</text>
<text x="25.6" y="184.7">+1.8A</text>
<text x="38.3" y="184.7">+1.8A</text>
<text x="51" y="184.7">+1.8A</text>
<text x="63.7" y="184.7">+1.8A</text>
<text x="77" y="184.7">+1.8</text>
<text x="88.4" y="184.7">+1.8</text>
<text x="99.9" y="184.7">+3.3</text>
<text x="267.8" y="185.6">D</text>
<text x="33.2" y="189.8">C9</text>
<text x="45.4" y="189.8">C11</text>
<text x="58.1" y="189.8">C13</text>
<text x="70.8" y="189.8">C17</text>
<text x="83.5" y="189.8">C18</text>
<text x="94.9" y="189.8">C19</text>
<text x="106.3" y="189.8">C20</text>
<text x="120.2" y="188.5">+1.8</text>
<text x="128.5" y="189.8">E2</text>
<text x="134.8" y="188.5">+1.8A</text>
<text x="32.3" y="192.3">100n</text>
<text x="45" y="192.3">100n</text>
<text x="57.7" y="192.3">100n</text>
<text x="70.4" y="192.3">100n</text>
<text x="83.1" y="192.3">100n</text>
<text x="94.5" y="192.3">100n</text>
<text x="105.9" y="192.3">100n</text>
<text x="125.7" y="192.3">2k2@100</text>
<text x="35" y="205.5">1</text>
<text x="85" y="205.5">2</text>
<text x="135" y="205.5">3</text>
<text x="185" y="205.5">4</text>
<text x="235" y="205.5">5</text>
</g>
<g font-size="1.1">
<text x="209.9" y="44.2">4</text>
<text x="221.3" y="46.7">1</text>
<text x="209.9" y="49.3">3</text>
<text x="209.9" y="95">4</text>
<text x="209.9" y="100.1">3</text>
<text x="221.3" y="97.5">1</text>
</g>
</svg>
